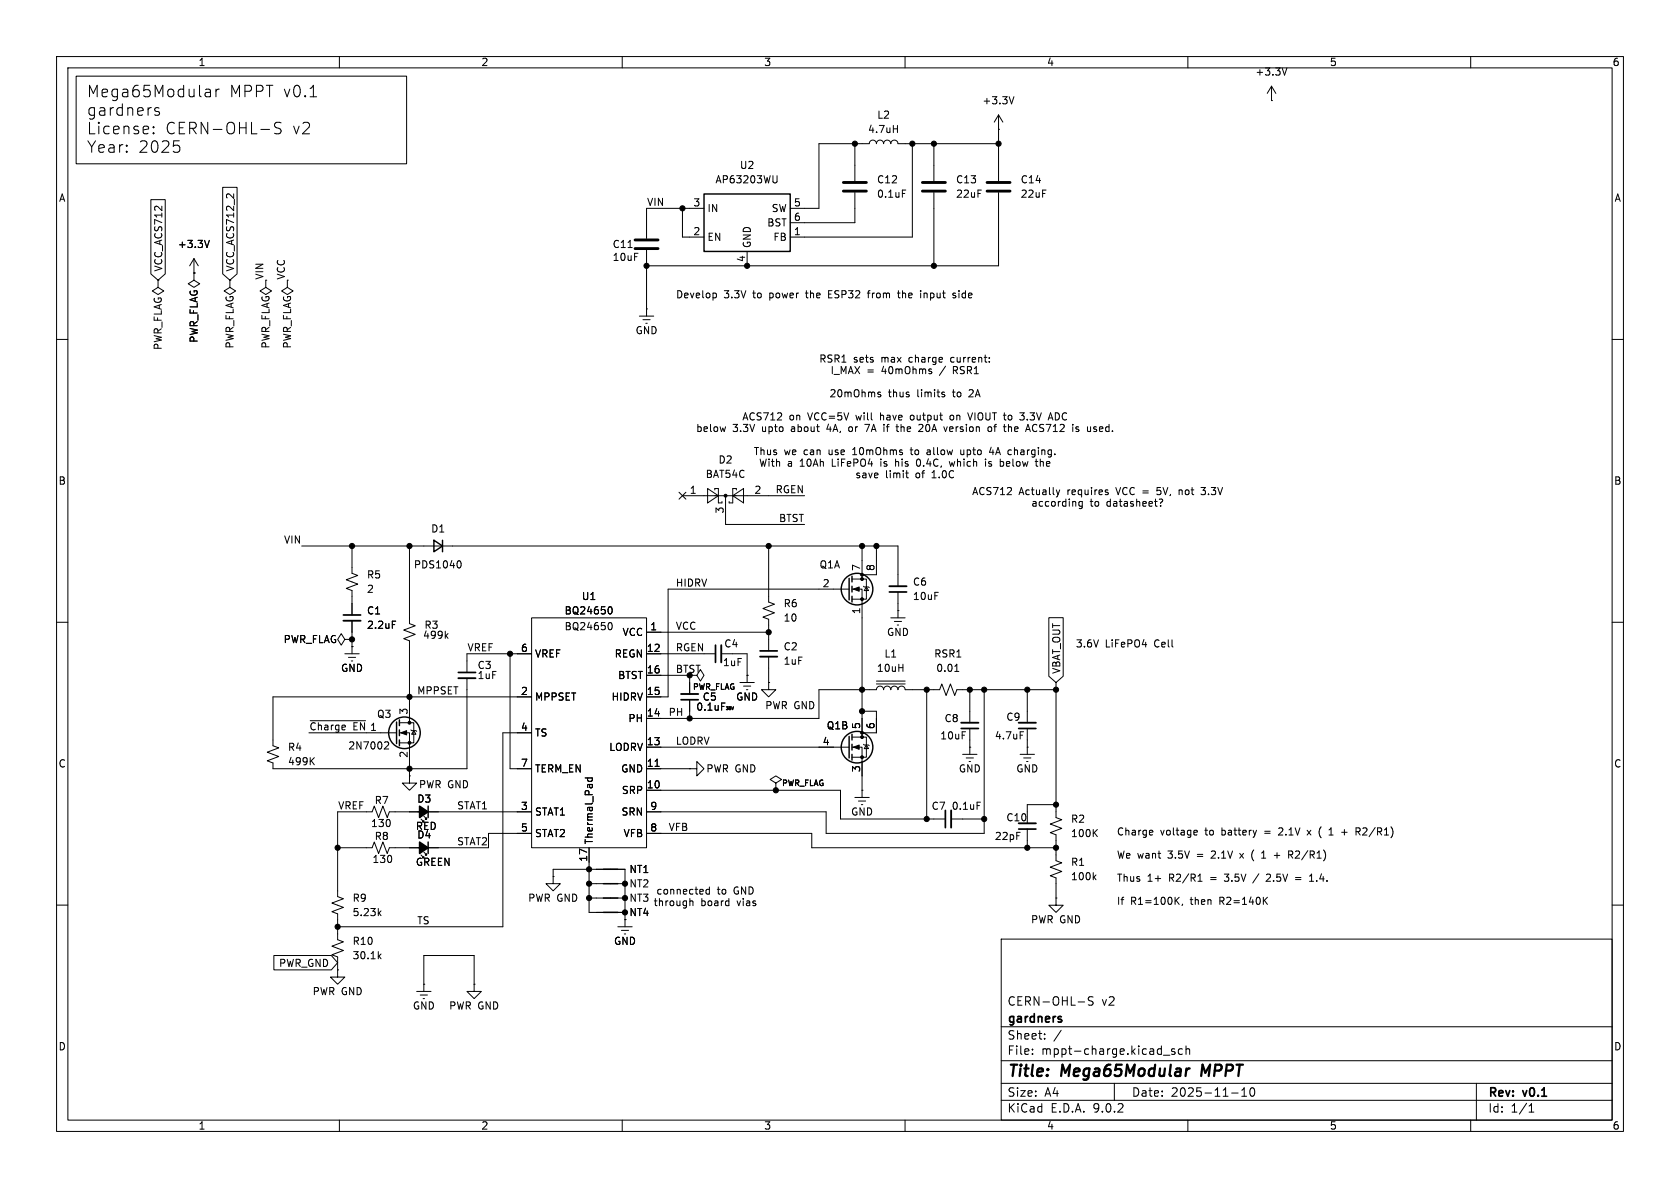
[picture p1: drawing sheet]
<svg xmlns="http://www.w3.org/2000/svg" width="297mm" height="210mm" viewBox="0 0 297 210" stroke-linecap="round" stroke-linejoin="round" font-family="sans-serif">
<g fill="none" stroke="#000" stroke-width=".18">
<path d="M10 10h277v190h-277zM12 12h273v186h-273zM13.5 13.5h58.4v15.5h-58.4zM27.6 19l-.3 .3 .1 .3 .7 .2 .1 .3-.3 .3-.6-.1M27.9 19l.2 .1M36.5 15.8l.6 .1 .1 1.2M37.2 17l-.7 .1M37.2 16.2l-.7 .1M38.2 15.8v1.3M38.8 15.8a.52 .52 0 0 0-.6 .3M54.8 17.1h1.2M60 10v2"/>
<path d="M110 10v2M160 10v2M179.3 17.1l-.5 1.3M210 10v2M224.8 17.8h.1M224.8 15.2l-.8 1.3M224.8 15.2l.8 1.3M224.8 15.2v2.6M227.5 12l-.4 1.3M260 10v2M26.7 35.3h2.5v13.1l-1.3 1.1-1.2-1.1zM27.1 23.5l.1 .1-.1 .1"/>
<path d="M27.1 23.5l-.1 .1 .1 .1M27.1 22.4v.2M27.1 23.5v.2M27.1 22.4l.1 .1-.1 .1M27.1 22.4l-.1 .1 .1 .1M31.4 25.7l.4 .4v.4l-.4 .4M39.4 33.1h2.5v15.3l-1.3 1.1-1.2-1.1zM40.2 34.3h.4M41.3 34.3v.8M46.1 22.9h1.6M49.7 21.7l-.8-.1a.49 .49 0 0 0-.4 .5 .49 .49 0 0 0 .4 .5 .74 .74 0 0 1 .8 .5 .52 .52 0 0 1-.4 .6l-.8-.1M120.6 36.8v5.1h3.9"/>
<path d="M124.5 36.8h-10.2v5.4M137.4 31.1v1l-.1 .2h-.4M151.1 34v5.4h-11.4M151.1 25.4v6.6M157.9 22.8h.8M158.7 22.2v1.2M159.5 33.6h.6M161.3 25.4v16.5h-21.6M165.1 25.4v6.6M165.1 34v13M176.5 22.9h.1M176.5 25.4h-17.8a.64 .64 0 0 0-.6-.6 .64 .64 0 0 0-.6 .6 .64 .64 0 0 0-.7-.6 .64 .64 0 0 0-.6 .6 .64 .64 0 0 0-.6-.6 .64 .64 0 0 0-.7 .6 .64 .64 0 0 0-.6-.6 .64 .64 0 0 0-.6 .6h-8.9v11.4h-5.1"/>
<path d="M176.5 20.3v11.7M176.5 34v13h-62.2M176.5 20.3l-.7 1.3M176.5 20.3l.8 1.3M27.9 49.5v1.3l1.1 .6-1.1 .7-1-.7 1-.6M27.9 49.5h.1M34.3 48.3v1.2l1 .7-1 .6-1-.6 1-.7M34.3 48.3h.1M34.3 45.7l-.8 1.3M34.3 45.7l.8 1.3M34.3 45.7v2.6M37 42.5l-.4 1.3"/>
<path d="M40.6 49.5v1.3l1.1 .6-1.1 .7-1-.7 1-.6M40.6 49.5h.1M47 49.5v1.3l1 .6-1 .7-1-.7 1-.6M50.8 49.5v1.3l1 .6-1 .7-1-.7 1-.6M111 43.8h.8M113 55.9h2.6M113.7 56.5h1.2M114.2 57.2h.2M114.3 54.6h.1M114.3 44.2v11.7M126.4 51.8l.3 .2v.4l-.3 .3M132.1 44.5v2.5"/>
<path d="M146.5 52h.4M147.1 51.4h-.6v1.3h.6M153.3 51.8h.5M153.8 51.4l-.3 .2v1.1M158.6 51.8h.5M158.8 51.4v1.1l.3 .2M163.4 51.8v.9M163.5 51.8l-.1 .1M168.9 51.9l-.3-.1-.2 .2 .1 .2 .4 .1v.3h-.5M10 60h2M128.3 75.4l-.3 .9M150.2 75.5l-.2 .2 .2 .5"/>
<path d="M150.9 79.4l-.2 .1M153.7 75l-.5 1.3M155.2 69.7l.5 .1v.2l-.2 .2-.3-.1M155.2 69.4h.5M156.7 75.4h.5M158.4 75.4h.5M158.7 76.3h.2M160.9 79.5h.5M161 73.5l-.1 .1 .1 .6M161.1 79.1v1.2M163.2 75.4l-.8 .9h.8M164.3 79.5l-.4 .1"/>
<path d="M164.3 79.9h-.3l-.1 .2v.2l.4 .1M164.7 65.7v.3M166.7 69.7l.3 .1v.2l-.1 .2h-.3M166.7 69.3l.3 .1M168.1 75.4l-.2 .2v.5l.2 .2M168.4 73.4l-.3 .1-.2 .1 .1 .5 .4 .1M168.5 75.7l-.6 .2M169.8 79.5l.1 .8 .3 .1 .2-.1M171.1 73l.4 1.2 .4-1.2M174.8 75.5l.3-.1 .2 .3-.1 .5h-.4M175.2 79l-.3 1h.8M175.5 79.5v.9"/>
<path d="M175.7 75.4h.5M175.9 75.1v1.2M178.5 75.4l.3 .2v.7M180.3 73h.8l-.5 .5 .4 .1 .1 .4-.3 .2h-.3M182.6 76l.2 .2h.4M182.8 75.1l-.2 .2M185.7 73l.4 1.2M194.4 75.5v.7M195 75.7l-.6 .2M285 60h2M53.3 96.5h105.4v7.1M62.2 96.5v4.8l1 .4-2 .8 2 .8-2 .7 1 .4v4.3"/>
<path d="M72.4 96.5v13.7l1 .4-2 .8 2 .7-2 .8 1 .4v14.5M81.1 99.1a.68 .68 0 0 1 .4 .7 .68 .68 0 0 1-.4 .6M120 87l1.3 1.2M120.6 87.6h21.6M121.3 87l-1.3 1.2M125.1 86.4l1.9 1.2-1.9 1.3zM126.4 86.6v-.2h.6v2.5h.6v-.3M128.3 87.6v5.1h13.9M129.5 87.6l1.9-1.2v2.5zM130.2 86.6v-.2h-.7v2.5h-.6v-.3M135.9 96.5v9.9l1 .4-2 .8 2 .7-2 .8 1 .4v5.6M150.7 80.4h.8"/>
<path d="M152.4 96.5v5.9M154.9 96.5v5.1h-2.5M158.3 81.2v1.2M158.5 81.6l-.2 .1M160.1 83.6h.5M160.3 83.2v1.1l.3 .2M162.1 81.3a.69 .69 0 0 0 .3 1.1M167.8 81.6l.3 .8 .2-.6 .2 .6M174.2 81.6v.8M174.8 82.4h.3M175 81.6l-.2 .2 .2 .2M177.2 81.6l.2 .2v.4l-.2 .2"/>
<path d="M183.4 82.4h.1M183.9 81.2v1.2M184 81.6l-.1 .1M186.7 86.6l.3 .8M187 87.4l-.1 .4M187.3 86.6l-.3 .8M190.9 88.7l-.2 .2 .1 .5 .2 .1 .3-.1M191.3 88.6v1.1l-.2 .2h-.3M195.6 87l.3 .1v.2l-.2 .1h-.2M195.6 86.6l.3 .1M204.5 87.3l.2 .1M205.2 89.4v.1"/>
<path d="M205.2 86.2h-.6l-.1 .6 .2-.1M205.5 88.5l-.3 .5M208.4 86.6v.8M208.8 86.6l-.4 .1M212.3 87.3l.2 .1h.5M212.3 86.2h.8l-.4 .5h.3M10 110h2M61 113l-.7-1-.6 1 .6 1 .7-1h1.2M61 115.6h2.5M61.6 116.2h1.3M62.1 116.8h.3M62.2 114.3h.1"/>
<path d="M62.2 113h.1M62.2 109.7v5.9M69.4 109.8h.6M78.8 112.4l.4 .4M79.2 112l-.5 .5M82.5 119.9v16h-34.2v-1l-1.1-.4 2.1-.8-2.1-.7 2.1-.8-1-.4v-8.6h45.7M90.2 115.6v20.3h3.8M94 109.2h20.3v40.7h-20.3zM94 115.6h-11.5v3.3M107.7 107.3h.1a.68 .68 0 0 1 .4 .6 .68 .68 0 0 1-.4 .6h-.1M107.7 110.1h.1a.68 .68 0 0 1 .4 .6 .68 .68 0 0 1-.4 .6h-.1M114.3 115.6h12.2"/>
<path d="M114.3 111.8h21.6M114.3 119.4h7.6M121.9 119.4h1.3l.6-1 .7 1-.7 1-.6-1M121.9 119.4v3.3M127.5 115.6h4.6v5.1M132.1 119.4h.1M135.9 116.1v4.6M150.1 104.1h-32v19.1h-3.8M150.6 102.4h2.6v3.5h-2.6M150.6 104.1h1.8v26.2M152.7 103.6l.1 .2h.7l.2 .1M153.2 103.8l.3 .6h-.7z"/>
<path d="M157.5 109.2h2.5M158.1 109.9h1.3M158.6 110.5h.3M158.7 108h.1M158.7 104.6v4.6M168.8 118.7h.7M169 117.6l.2-.2v1.3M185.4 109.2h2.6v10.3l-1.3 1.2-1.3-1.2zM285 110h2M54.6 129.5h10.2M54.8 127.4h9.8M55 134.5l.6 .7"/>
<path d="M55.6 133.9l-.8 .8M62.6 128.4h.4M62.6 129h.6M62.6 127.8h.6M67.3 129.5h2.8M68.2 131.1l.4 .1 .1 .3-.8 .9h.8M70.6 127.8h2.6v3.5h-2.6M70.6 129.5h1.8v7.7M72.4 137.2v1.2h1.3l-1.3 1.3-1.3-1.3h1.3M72.4 137.2h.1M72.6 129l.2 .2h.7l.2 .1M73.2 129.2l.3 .6h-.7z"/>
<path d="M94 129.5h-5.1v34.3h-29.2M103.4 137.5h1.3M103.9 137.5v.4l.2 .2 .6-.1v-.5M114.3 139.7h34.3v5.1h18.5M114.3 132.1h35.8M114.3 135.9h7.6M115.8 135.5h.7M121.9 135.9h1.3v-1.3l1.3 1.3-1.3 1.3v-1.3M121.9 135.9h.1M121.9 123.7v3.3M127.6 124.3h.6M129.7 124.9l-.2 .6"/>
<path d="M130.8 120.7h2.5M131.4 121.3h1.3M132 121.9h.2M135.9 120.7v1.2h1.3l-1.3 1.3-1.3-1.3h1.3M135.9 120.7h.1M137.2 138.4l1-.6-1-.6-1.1 .6 1.1 .6v1.3M137.2 139.7h.1M150.6 130.3h2.6v3.6h-2.6M150.6 132.1h1.8v8.9M152.4 139.7h.1M152.4 125.7h2.5v3.8h-2.5M152.7 131.6l.1 .1h.7l.2 .1"/>
<path d="M153.2 131.7l.3 .6h-.7zM154.9 120.9h5.1M154.9 120.4h5.1M163.8 121.9v22.9M170.2 133.4h2.5M170.8 134h1.3M171.3 134.6h.3M171.4 132.1h.1M171.4 121.9v5.9M171.4 128.8v4.6M174 121.9v25.4h-28v-3.8h-31.7M180.3 133.4h2.6"/>
<path d="M180.4 129.4h.6M181 134h1.2M181.5 134.6h.2M181.6 132.1h.1M181.6 121.9v5.9M181.6 128.8v4.6M186.7 120.7v23.8l1 .4-2 .8 2 .7-2 .8 1 .4v4.5l1 .4-2 .8 2 .8-2 .7 1 .4v3.6M186.7 121.9h-17.5l-.4 1-.8-2-.7 2-.8-2-.4 1h-6.1a.64 .64 0 0 0-.6-.6 .64 .64 0 0 0-.7 .6 .64 .64 0 0 0-.6-.6 .64 .64 0 0 0-.6 .6 .64 .64 0 0 0-.7-.6 .64 .64 0 0 0-.6 .6 .64 .64 0 0 0-.6-.6 .64 .64 0 0 0-.7 .6h-10.1v5.1h-30.5M74.4 144.8l.5 .5h-.2h.2v-.3M74.4 151.1l.5 .5h-.2h.2v-.2M74.9 144.3l.5 .5h-.2h.2v-.3M74.9 150.6l.5 .5h-.2h.2v-.2"/>
<path d="M94 143.5h-25.2l-.3 1-.8-2-.8 2-.7-2-.4 1h-6.1v15l1 .4-2 .7 2 .8-2 .8 1 .3v4.6l1 .4-2 .8 2 .7-2 .8 1 .4v2.3M94 147.3h-7.6v2.6h-17.6l-.3 1-.8-2.1-.8 2.1-.7-2.1-.4 1.1h-6.1M97.8 154.9v1.3h1.3l-1.3 1.3-1.3-1.3h1.3M97.8 154.9h.1M97.8 154.9v-1.2h12.7v10.1M104.1 156.2h6.4M104.1 158.8h6.4M104.1 149.9v11.4h6.4M114.3 147.3h29.2v2.6h43.2M122 158.8v1.3M122 159.4l.1-.1h.3l.1 .8M125.4 156.8v1.3"/>
<path d="M125.4 157.3l-.4-.1-.2 .3 .1 .5h.5M151.1 141h2.6M151.8 141.6h1.2M152.3 142.2h.2M168.1 144.8h5.9M172.7 141.8h.6M181.6 146.6v3.3M186.7 158.8v1.2h1.3l-1.3 1.3-1.3-1.3h1.3M186.7 158.8h.1M186.7 142.2h-5.1v3.3M193.4 155l.4 .5M193.5 147.2l.5 .7"/>
<path d="M193.8 154.7l-.5 .5M194 146.6l-.7 .8M203.6 146.8l.2 .3-.6 .1M203.7 147.6h-.1M207.9 159.2l.6 .7M208.5 158.6l-.8 .7M209.1 159.8l-.2 .3M211.2 146.8h.4l.1 .3-.6 .1M211.6 147.6h-.4M211.8 155.8h.7M212 154.7l.2-.2v1.3M219.2 150.9l.6 .8"/>
<path d="M219.8 150.9l-.6 .8M221.3 151.6l.3 .6M221.6 150.2l-.3 .6M222.6 154.5l-1.1 1.6M223 151.7h.8M223 150.8l.4-.4v1.3M223.5 159.2l.6 .7M224.1 158.6l-.8 .7M224.4 154.5l-.5 .1M224.6 155.1l-.8 .7h.8M225.3 151.2h.9M225.8 150.7v1"/>
<path d="M226.2 146.3l-.1 .2M226.7 146.9l-.7 .7h.8M227.8 151.1l.6-.1 .1-.1v-.3l-.7-.2v1.3M228.1 151.1l.4 .6M229 155.1h1M229 155.5h1M231.1 146.8l.6 .8M231.5 155.8h.7M231.6 154.8l.3-.3v1.3M231.7 146.8l-.6 .8M233.5 148l.1 .1M233.6 146.2l-.2 .2"/>
<path d="M235 147.6h.7M237.2 147.1h1M237.7 146.6v1M239.7 146.3h.5l.3 .3-.2 .3-.6 .1M240 147l.5 .6M241.6 146.9l-.7 .7h.8M10 160h2M48.4 168.9h10.2l1.1 1.3-1.1 1.3h-10.2zM59.7 171.5v1.2h1.3l-1.3 1.3-1.3-1.3h1.3M59.7 171.5h.1M67 169l.4 .5M67 161.4l.4 .5"/>
<path d="M67.4 168.6l-.5 .5M67.4 161l-.5 .5M73.7 175.3h2.5M74.3 175.9h1.3M74.8 176.5h.3M74.9 174h.1M83.8 174v1.3h1.3l-1.3 1.2-1.3-1.2h1.3M83.8 174h.1M83.8 174v-5.1h-8.9v6.4M109.2 163.8h2.6M109.9 164.5h1.2M110.4 165.1h.2"/>
<path d="M110.5 162.6h.1M177 166h108v32h-108zM190.6 177.1h1.1M193.2 176.3l-.5-.1-.2 .1v.5l.6 .3 .1 .3-.2 .3-.6-.1M285 160h2M60 198v2M110 198v2M160 198v2M177 194.5h108M177 191.5h108M177 187.5h108M177 181.5h108"/>
<path d="M182.5 186.3v.1M182.5 185.5v.1M184.7 183.6v.1M184.7 182.8v.1M187.6 182.1l-1.3 2M197 191.5v3M205.7 186.5h1.1M207.7 185.5l-.4-.1-.2 .2 .1 .2 .5 .2v.3h-.6M209 185.5l-.4-.1-.3 .3v.4l.2 .2h.5M209.7 185.5l.2-.1 .3 .1 .1 .9M209.7 184.9v1.5M210 198v2"/>
<path d="M217.7 193.2h1.2M219.5 193.8h.9M219.5 192.7l.5-.4v1.5M221.1 192.4l.2-.1a.81 .81 0 0 1 .6 .6 .81 .81 0 0 1-.3 .8l-.1 .1a.81 .81 0 0 1-.4-1.4zM260 198v2M261 191.5v6.5M270.3 196.6h.9M270.3 195.5l.4-.4v1.5"/>
</g>
<path d="M210.3 188.9l-.5 .2M212.6 188.2l-.3 2" fill="none" stroke="#000" stroke-width=".4"/>
<path d="M60.7 108.7h3.1M81 118.9h3.1M126.5 114v3.1M134.4 115.1h3M157.2 104.6h3.1M120.4 123.7h3M169.9 128.8h3.1M180.1 128.8h3M167.1 143.3v3M180.1 146.6h3M187.5 179.7l.1 .1M187.5 180.2l.2 .2-.2 .3" fill="none" stroke="#000" stroke-width=".3"/>
<g fill="none" stroke="#000" stroke-width=".25">
<path d="M124.5 34.3h15.2v10.2h-15.2zM76.7 95.5l1.5 1-1.5 1zM78.2 95.5v2M150.1 102.2v3.8M150.6 101.9v1M150.6 103.6v1M150.6 105.4v1M70.1 127.6v3.8M70.6 127.3v1M70.6 129v1M70.6 130.8v1M150.1 130.2v3.8"/>
<path d="M150.6 129.8v1M150.6 131.6v1M150.6 133.4v1M75.7 142.5v2M75.7 148.8v2.1M106.7 156.2h2.5M106.7 158.8h2.5M106.7 153.7h2.5M106.7 161.3h2.5"/>
<circle cx="151.5" cy="104.1" r="2.79"/>
<circle cx="71.5" cy="129.5" r="2.79"/>
<circle cx="151.5" cy="132.1" r="2.79"/>
</g>
<path d="M74.2 142.5l1.5 1-1.5 1zM74.2 148.8l1.5 1.1-1.5 1z" fill="#000" stroke="#000" stroke-width=".25"/>
<path d="M60.7 109.7h3.1M81 119.9h3.1M127.5 114v3.1M134.4 116.1h3M157.2 103.6h3.1M120.4 122.7h3M169.9 127.8h3.1M180.1 127.8h3M168.1 143.3v3M180.1 145.5h3" fill="none" stroke="#000" stroke-width=".33"/>
<g fill="#000" stroke="#000" stroke-width=".18">
<path d="M150.9 104.1l1-.3v.7zM70.9 129.5l1-.3v.7zM150.9 132.1l1-.4v.8z"/>
<circle cx="120.6" cy="36.8" r=".46"/>
<circle cx="151.1" cy="25.4" r=".46"/>
<circle cx="161.3" cy="25.4" r=".46"/>
<circle cx="165.1" cy="25.4" r=".46"/>
<circle cx="176.5" cy="25.4" r=".46"/>
<circle cx="114.3" cy="47" r=".46"/>
<circle cx="132.1" cy="47" r=".46"/>
<circle cx="165.1" cy="47" r=".46"/>
<circle cx="62.2" cy="96.5" r=".46"/>
<circle cx="72.4" cy="96.5" r=".46"/>
<circle cx="128.3" cy="87.6" r=".25"/>
<circle cx="135.9" cy="96.5" r=".46"/>
<circle cx="152.4" cy="96.5" r=".46"/>
<circle cx="154.9" cy="96.5" r=".46"/>
<circle cx="62.2" cy="113" r=".46"/>
<circle cx="90.2" cy="115.6" r=".46"/>
<circle cx="121.9" cy="119.4" r=".46"/>
<circle cx="135.9" cy="111.8" r=".46"/>
<circle cx="152.4" cy="101.6" r=".25"/>
<circle cx="152.4" cy="105.9" r=".25"/>
<circle cx="152.4" cy="102.4" r=".25"/>
<circle cx="72.4" cy="135.9" r=".46"/>
<circle cx="72.4" cy="123.2" r=".46"/>
<circle cx="72.4" cy="131.3" r=".25"/>
<circle cx="72.4" cy="127.8" r=".25"/>
<circle cx="121.9" cy="127" r=".46"/>
<circle cx="137.2" cy="139.7" r=".46"/>
<circle cx="152.4" cy="125.7" r=".46"/>
<circle cx="152.4" cy="121.9" r=".46"/>
<circle cx="152.4" cy="129.5" r=".25"/>
<circle cx="152.4" cy="133.9" r=".25"/>
<circle cx="152.4" cy="130.3" r=".25"/>
<circle cx="163.8" cy="121.9" r=".46"/>
<circle cx="171.4" cy="121.9" r=".46"/>
<circle cx="174" cy="121.9" r=".46"/>
<circle cx="181.6" cy="121.9" r=".46"/>
<circle cx="186.7" cy="121.9" r=".46"/>
<circle cx="59.7" cy="149.9" r=".46"/>
<circle cx="104.1" cy="158.8" r=".46"/>
<circle cx="104.1" cy="156.2" r=".46"/>
<circle cx="104.1" cy="153.7" r=".46"/>
<circle cx="110.5" cy="156.2" r=".46"/>
<circle cx="110.5" cy="158.8" r=".46"/>
<circle cx="163.8" cy="144.8" r=".46"/>
<circle cx="174" cy="144.8" r=".46"/>
<circle cx="181.6" cy="149.9" r=".46"/>
<circle cx="186.7" cy="142.2" r=".46"/>
<circle cx="186.7" cy="149.9" r=".46"/>
<circle cx="59.7" cy="163.8" r=".46"/>
<circle cx="110.5" cy="161.3" r=".46"/>
</g>
<path d="M149.1 32.3h4.1M149.1 33.8h4.1M163.1 32.3h4M163.1 33.8h4M174.5 32.3h4.1M174.5 33.8h4.1M112.3 43.9h4M112.3 42.4h4" fill="none" stroke="#000" stroke-width=".51"/>
<g font-size="2.8">
<text x="15.2" y="17.5">Mega65Modular</text>
<text x="40.4" y="17.5">MPPT v0.1</text>
<text x="15.2" y="20.8">gardners</text>
<text x="15.2" y="24">License:</text>
<text x="15.2" y="27.3">Year:</text>
<text x="24.4" y="27.3">2025</text>
<text x="29.1" y="24">CERN-OHL-S</text>
<text x="51.6" y="24">v2</text>
<text x="178" y="190.9">Title:</text>
<text x="187.7" y="190.9">Mega65Modular</text>
<text x="213.2" y="190.9">MPPT</text>
</g>
<g font-size="2.1">
<text x="178" y="178">CERN-OHL-S</text>
<text x="194.7" y="178">v2</text>
<text x="178" y="184">Sheet:</text>
<text x="178" y="181.2">gardners</text>
<text x="178" y="186.7">File:</text>
<text x="184.1" y="186.7">mppt-charge.kicad_sch</text>
<text x="178" y="196.9">KiCad</text>
<text x="178" y="194.1">Size:</text>
<text x="184.7" y="194.1">A4</text>
<text x="185.7" y="196.9">E.D.A.</text>
<text x="193.3" y="196.9">9.0.2</text>
<text x="200" y="194.1">Date:</text>
<text x="207" y="194.1">2025-11-10</text>
<text x="263" y="194.3">Rev:</text>
<text x="263" y="196.9">Id:</text>
<text x="267.1" y="196.9">1/1</text>
<text x="269.4" y="194.3">v0.1</text>
</g>
<g font-size="1.8">
<text x="35" y="11.9">1</text>
<text x="85" y="11.9">2</text>
<text x="135" y="11.9">3</text>
<text x="185" y="11.9">4</text>
<text x="235" y="11.9">5</text>
<text x="285" y="11.9">6</text>
<text x="221.8" y="13.6">+3.3V</text>
<text x="153.4" y="23.7">4.7uH</text>
<text x="155" y="21.2">L2</text>
<text x="173.6" y="18.6">+3.3V</text>
<text x="10.3" y="35.9">A</text>
<text x="126.4" y="32.6">AP63203WU</text>
<text x="130.7" y="30.1">U2</text>
<text x="154.9" y="32.6">C12</text>
<text x="154.9" y="35.2">0.1uF</text>
<text x="168.9" y="32.6">C13</text>
<text x="168.9" y="35.2">22uF</text>
<text x="180.3" y="32.6">C14</text>
<text x="180.3" y="35.2">22uF</text>
<text x="285.3" y="35.9">A</text>
<text x="114.3" y="36.5">VIN</text>
<text x="122.5" y="36.6">3</text>
<text x="122.5" y="41.7">2</text>
<text x="125" y="37.7">IN</text>
<text x="135.5" y="40.2">BST</text>
<text x="136.3" y="37.7">SW</text>
<text x="140.3" y="36.6">5</text>
<text x="140.3" y="39.1">6</text>
<text x="140.3" y="41.7">1</text>
<text x="31.3" y="44">+3.3V</text>
<text x="108.2" y="44">C11</text>
<text x="108.2" y="46.3">10uF</text>
<text x="125" y="42.8">EN</text>
<text x="131.8" y="46.4" transform="rotate(-90 131.8 46.4)">4</text>
<text x="132.9" y="43.9" transform="rotate(-90 132.9 43.9)">GND</text>
<text x="136.6" y="42.8">FB</text>
<text x="28.9" y="48.1" transform="rotate(-90 28.9 48.1)">VCC_ACS712</text>
<text x="41.6" y="48.1" transform="rotate(-90 41.6 48.1)">VCC_ACS712_2</text>
<text x="46.6" y="49.5" transform="rotate(-90 46.6 49.5)">VIN</text>
<text x="50.5" y="49.5" transform="rotate(-90 50.5 49.5)">VCC</text>
<text x="119.4" y="52.9">Develop</text>
<text x="128" y="52.9">3.3V</text>
<text x="133.2" y="52.9">to</text>
<text x="136.3" y="52.9">power</text>
<text x="143" y="52.9">the</text>
<text x="147.1" y="52.9">ESP32</text>
<text x="154.3" y="52.9">from</text>
<text x="159.8" y="52.9">the</text>
<text x="164" y="52.9">input</text>
<text x="169.9" y="52.9">side</text>
<text x="112.3" y="59.3">GND</text>
<text x="28.8" y="62" transform="rotate(-90 28.8 62)">PWR_FLAG</text>
<text x="35.2" y="60.7" transform="rotate(-90 35.2 60.7)">PWR_FLAG</text>
<text x="41.5" y="61.7" transform="rotate(-90 41.5 61.7)">PWR_FLAG</text>
<text x="47.9" y="61.7" transform="rotate(-90 47.9 61.7)">PWR_FLAG</text>
<text x="51.7" y="61.7" transform="rotate(-90 51.7 61.7)">PWR_FLAG</text>
<text x="144.7" y="64.3">RSR1</text>
<text x="150.9" y="64.3">sets</text>
<text x="155.9" y="64.3">max</text>
<text x="161" y="64.3">charge</text>
<text x="168.5" y="64.3">current:</text>
<text x="146.6" y="70.4">20mOhms</text>
<text x="146.7" y="66.3">I_MAX =</text>
<text x="156" y="66.3">40mOhms</text>
<text x="157" y="70.4">thus</text>
<text x="162.3" y="70.4">limits</text>
<text x="166.5" y="66.3">/</text>
<text x="168.8" y="70.4">to</text>
<text x="169" y="66.3">RSR1</text>
<text x="171.8" y="70.4">2A</text>
<text x="123" y="76.6">below</text>
<text x="129.5" y="76.6">3.3V</text>
<text x="131.1" y="74.5">ACS712</text>
<text x="134.8" y="76.6">upto</text>
<text x="139.5" y="74.5">on</text>
<text x="140.1" y="76.6">about</text>
<text x="143" y="74.5">VCC=5V</text>
<text x="146.6" y="76.6">4A,</text>
<text x="150.7" y="76.6">or</text>
<text x="151.6" y="74.5">will</text>
<text x="153.8" y="76.6">7A</text>
<text x="156.1" y="74.5">have</text>
<text x="157.3" y="76.6">if</text>
<text x="159.8" y="76.6">the</text>
<text x="161.6" y="74.5">output</text>
<text x="163.9" y="76.6">20A</text>
<text x="168.6" y="76.6">version</text>
<text x="168.8" y="74.5">on</text>
<text x="172.3" y="74.5">VIOUT to</text>
<text x="176.5" y="76.6">of</text>
<text x="179.6" y="76.6">the</text>
<text x="181.8" y="74.5">3.3V</text>
<text x="183.7" y="76.6">ACS712</text>
<text x="187.1" y="74.5">ADC</text>
<text x="192.1" y="76.6">is</text>
<text x="194.9" y="76.6">used.</text>
<text x="126.9" y="82.1">D2</text>
<text x="133.2" y="80.7">Thus</text>
<text x="134.1" y="82.7">With</text>
<text x="138.6" y="80.7">we</text>
<text x="139.2" y="82.7">a</text>
<text x="141.5" y="82.7">10Ah</text>
<text x="142.2" y="80.7">can</text>
<text x="146.8" y="80.7">use</text>
<text x="147.3" y="82.7">LiFePO4</text>
<text x="151.2" y="80.7">10mOhms</text>
<text x="156.1" y="82.7">is</text>
<text x="158.9" y="82.7">his</text>
<text x="161.7" y="80.7">to</text>
<text x="162.9" y="82.7">0.4C,</text>
<text x="164.7" y="80.7">allow</text>
<text x="169" y="82.7">which</text>
<text x="170.9" y="80.7">upto</text>
<text x="175.5" y="82.7">is</text>
<text x="176.2" y="80.7">4A</text>
<text x="178.3" y="82.7">below</text>
<text x="179.7" y="80.7">charging.</text>
<text x="184.8" y="82.7">the</text>
<text x="10.3" y="85.9">B</text>
<text x="121.8" y="87.4">1</text>
<text x="124.7" y="84.7">BAT54C</text>
<text x="133.3" y="87.4">2</text>
<text x="137" y="87.3">RGEN</text>
<text x="151.1" y="84.8">save</text>
<text x="156.5" y="84.8">limit</text>
<text x="162" y="84.8">of</text>
<text x="165" y="84.8">1.0C</text>
<text x="171.8" y="87.7">ACS712</text>
<text x="180.1" y="87.7">Actually</text>
<text x="182.2" y="89.8">according</text>
<text x="188.8" y="87.7">requires</text>
<text x="192.7" y="89.8">to</text>
<text x="195.8" y="89.8">datasheet?</text>
<text x="197.6" y="87.7">VCC =</text>
<text x="205.2" y="87.7">5V,</text>
<text x="209.3" y="87.7">not</text>
<text x="213.5" y="87.7">3.3V</text>
<text x="285.3" y="85.9">B</text>
<text x="76.1" y="94.3">D1</text>
<text x="128" y="90.9" transform="rotate(-90 128 90.9)">3</text>
<text x="137.6" y="92.4">BTST</text>
<text x="50.1" y="96.2">VIN</text>
<text x="73.1" y="100.7">PDS1040</text>
<text x="144.8" y="100.7">Q1A</text>
<text x="152.1" y="101" transform="rotate(-90 152.1 101)">7</text>
<text x="154.7" y="101" transform="rotate(-90 154.7 101)">8</text>
<text x="64.8" y="102.5">R5</text>
<text x="64.8" y="105">2</text>
<text x="102.8" y="106.3">U1</text>
<text x="119.4" y="103.8">HIDRV</text>
<text x="138.4" y="107.5">R6</text>
<text x="145.3" y="103.9">2</text>
<text x="161.3" y="103.7">C6</text>
<text x="161.3" y="106.3">10uF</text>
<text x="50" y="113.9">PWR_FLAG</text>
<text x="64.8" y="108.8">C1</text>
<text x="64.8" y="111.4">2.2uF</text>
<text x="74.7" y="113.1">499k</text>
<text x="74.9" y="111.4">R3</text>
<text x="99.7" y="111.6">BQ24650</text>
<text x="99.7" y="108.8">BQ24650</text>
<text x="110" y="112.6">VCC</text>
<text x="114.9" y="111.5">1</text>
<text x="119.4" y="111.4">VCC</text>
<text x="138.4" y="110.1">10</text>
<text x="152.1" y="108.7" transform="rotate(-90 152.1 108.7)">1</text>
<text x="156.7" y="112.6">GND</text>
<text x="60.2" y="119">GND</text>
<text x="82.5" y="115.2">VREF</text>
<text x="84.3" y="118.5">C3</text>
<text x="92" y="115.3">6</text>
<text x="94.5" y="116.4">VREF</text>
<text x="108.6" y="116.4">REGN</text>
<text x="114.3" y="115.3">12</text>
<text x="114.3" y="119.1">16</text>
<text x="119.4" y="115.2">RGEN</text>
<text x="119.4" y="119">BTST</text>
<text x="127.7" y="118">1uF</text>
<text x="127.9" y="114.7">C4</text>
<text x="138.4" y="115.2">C2</text>
<text x="138.4" y="117.7">1uF</text>
<text x="154.9" y="119">10uH</text>
<text x="156.3" y="116.4">L1</text>
<text x="165.1" y="116.4">RSR1</text>
<text x="165.4" y="119">0.01</text>
<text x="187.6" y="119.2" transform="rotate(-90 187.6 119.2)">VBAT_OUT</text>
<text x="190.1" y="114.7">3.6V</text>
<text x="195.4" y="114.7">LiFePO4</text>
<text x="204.2" y="114.7">Cell</text>
<text x="73.7" y="122.8">MPPSET</text>
<text x="84.3" y="120.2">1uF</text>
<text x="92" y="122.9">2</text>
<text x="94.5" y="124.1">MPPSET</text>
<text x="108" y="124.1">HIDRV</text>
<text x="109.2" y="120.2">BTST</text>
<text x="114.3" y="122.9">15</text>
<text x="123" y="125.8">0.1uF</text>
<text x="124.1" y="124.1">C5</text>
<text x="130" y="124.1">GND</text>
<text x="135.2" y="125.6">PWR GND</text>
<text x="54.6" y="129.2">~{Charge</text>
<text x="64.1" y="129.2">EN}</text>
<text x="65.3" y="129.3">1</text>
<text x="66.6" y="127.1">Q3</text>
<text x="72.1" y="126.4" transform="rotate(-90 72.1 126.4)">3</text>
<text x="92" y="129.3">4</text>
<text x="94.5" y="130.4">TS</text>
<text x="111" y="127.9">PH</text>
<text x="114.3" y="126.7">14</text>
<text x="114.3" y="131.8">13</text>
<text x="118.1" y="126.7">PH</text>
<text x="119.4" y="131.7">LODRV</text>
<text x="145.3" y="131.8">4</text>
<text x="146.1" y="129.1">Q1B</text>
<text x="152.1" y="129" transform="rotate(-90 152.1 129)">5</text>
<text x="154.7" y="129" transform="rotate(-90 154.7 129)">6</text>
<text x="166.1" y="130.9">10uF</text>
<text x="166.9" y="127.9">C8</text>
<text x="175.8" y="130.9">4.7uF</text>
<text x="177.8" y="127.6">C9</text>
<text x="10.3" y="135.9">C</text>
<text x="50.8" y="132.9">R4</text>
<text x="50.8" y="135.5">499K</text>
<text x="61.5" y="132.7">2N7002</text>
<text x="72.1" y="134.1" transform="rotate(-90 72.1 134.1)">2</text>
<text x="92" y="135.6">7</text>
<text x="94.5" y="136.8">TERM_EN</text>
<text x="107.6" y="132.9">LODRV</text>
<text x="109.7" y="136.8">GND</text>
<text x="114.3" y="135.6">11</text>
<text x="124.8" y="136.8">PWR GND</text>
<text x="152.1" y="136.6" transform="rotate(-90 152.1 136.6)">3</text>
<text x="169.4" y="136.8">GND</text>
<text x="179.6" y="136.8">GND</text>
<text x="285.3" y="135.9">C</text>
<text x="59.7" y="143.2">VREF</text>
<text x="66.1" y="142.3">R7</text>
<text x="73.7" y="142.1">D3</text>
<text x="74" y="139.5">PWR GND</text>
<text x="80.7" y="143.2">STAT1</text>
<text x="92" y="143.3">3</text>
<text x="109.8" y="140.6">SRP</text>
<text x="114.3" y="139.4">10</text>
<text x="114.9" y="143.3">9</text>
<text x="164.6" y="143.4">C7</text>
<text x="168.2" y="143.4">0.1uF</text>
<text x="65.5" y="146.4">130</text>
<text x="66.1" y="148.7">R8</text>
<text x="73.4" y="146.9">RED</text>
<text x="73.7" y="148.4">D4</text>
<text x="80.7" y="149.5">STAT2</text>
<text x="92" y="147.1">5</text>
<text x="94.5" y="144.4">STAT1</text>
<text x="94.5" y="148.2">STAT2</text>
<text x="105" y="149.4" transform="rotate(-90 105 149.4)">Thermal_Pad</text>
<text x="109.8" y="144.4">SRN</text>
<text x="110.1" y="148.2">VFB</text>
<text x="114.9" y="147.1">8</text>
<text x="118.1" y="147">VFB</text>
<text x="150.4" y="144.4">GND</text>
<text x="175.8" y="148.7">22pF</text>
<text x="177.8" y="145.4">C10</text>
<text x="189.2" y="145.6">R2</text>
<text x="189.2" y="148.2">100K</text>
<text x="197.4" y="147.9">Charge</text>
<text x="205.1" y="147.9">voltage</text>
<text x="213.2" y="147.9">to</text>
<text x="216.2" y="147.9">battery</text>
<text x="224" y="147.9">=</text>
<text x="226.7" y="147.9">2.1V</text>
<text x="232" y="147.9">x</text>
<text x="234.2" y="147.9">(</text>
<text x="238.6" y="147.9">+</text>
<text x="241.4" y="147.9">R2/R1)</text>
<text x="65.8" y="152.8">130</text>
<text x="73.4" y="153.3">GREEN</text>
<text x="103.9" y="152.4" transform="rotate(-90 103.9 152.4)">17</text>
<text x="111.2" y="154.5">NT1</text>
<text x="189.2" y="153.3">R1</text>
<text x="189.2" y="155.8">100k</text>
<text x="197.4" y="152">We want</text>
<text x="206.6" y="152">3.5V</text>
<text x="211.9" y="152">=</text>
<text x="214.6" y="152">2.1V</text>
<text x="219.9" y="152">x</text>
<text x="229.2" y="152">R2/R1)</text>
<text x="62.2" y="159.6">R9</text>
<text x="93.3" y="159.6">PWR GND</text>
<text x="111.2" y="157.1">NT2</text>
<text x="111.2" y="159.6">NT3</text>
<text x="115.5" y="160.4">through</text>
<text x="115.9" y="158.3">connected</text>
<text x="123.9" y="160.4">board</text>
<text x="126.8" y="158.3">to</text>
<text x="129.8" y="158.3">GND</text>
<text x="130.4" y="160.4">vias</text>
<text x="197.4" y="156.1">Thus</text>
<text x="197.4" y="160.2">If</text>
<text x="199.9" y="160.2">R1=100K,</text>
<text x="202.8" y="156.1">1+</text>
<text x="206.8" y="156.1">R2/R1</text>
<text x="210.6" y="160.2">then</text>
<text x="214.2" y="156.1">=</text>
<text x="215.9" y="160.2">R2=140K</text>
<text x="217" y="156.1">3.5V</text>
<text x="224.8" y="156.1">2.5V</text>
<text x="230" y="156.1">=</text>
<text x="232.8" y="156.1">1.4.</text>
<text x="62.2" y="167.2">R10</text>
<text x="62.2" y="162.2">5.23k</text>
<text x="73.7" y="163.5">TS</text>
<text x="108.5" y="167.2">GND</text>
<text x="111.2" y="162.2">NT4</text>
<text x="182.2" y="163.4">PWR GND</text>
<text x="49.2" y="171.1">PWR_GND</text>
<text x="62.2" y="169.8">30.1k</text>
<text x="55.2" y="176.1">PWR GND</text>
<text x="72.9" y="178.7">GND</text>
<text x="79.3" y="178.7">PWR GND</text>
<text x="10.3" y="185.9">D</text>
<text x="285.3" y="185.9">D</text>
<text x="35" y="199.9">1</text>
<text x="85" y="199.9">2</text>
<text x="135" y="199.9">3</text>
<text x="185" y="199.9">4</text>
<text x="235" y="199.9">5</text>
<text x="285" y="199.9">6</text>
</g>
<g font-size="1.4">
<text x="122.4" y="122.1">PWR_FLAG</text>
<text x="138.1" y="139.2">PWR_FLAG</text>
</g>
<text font-size=".7" x="128.2" y="125.7">35V</text>
</svg>
